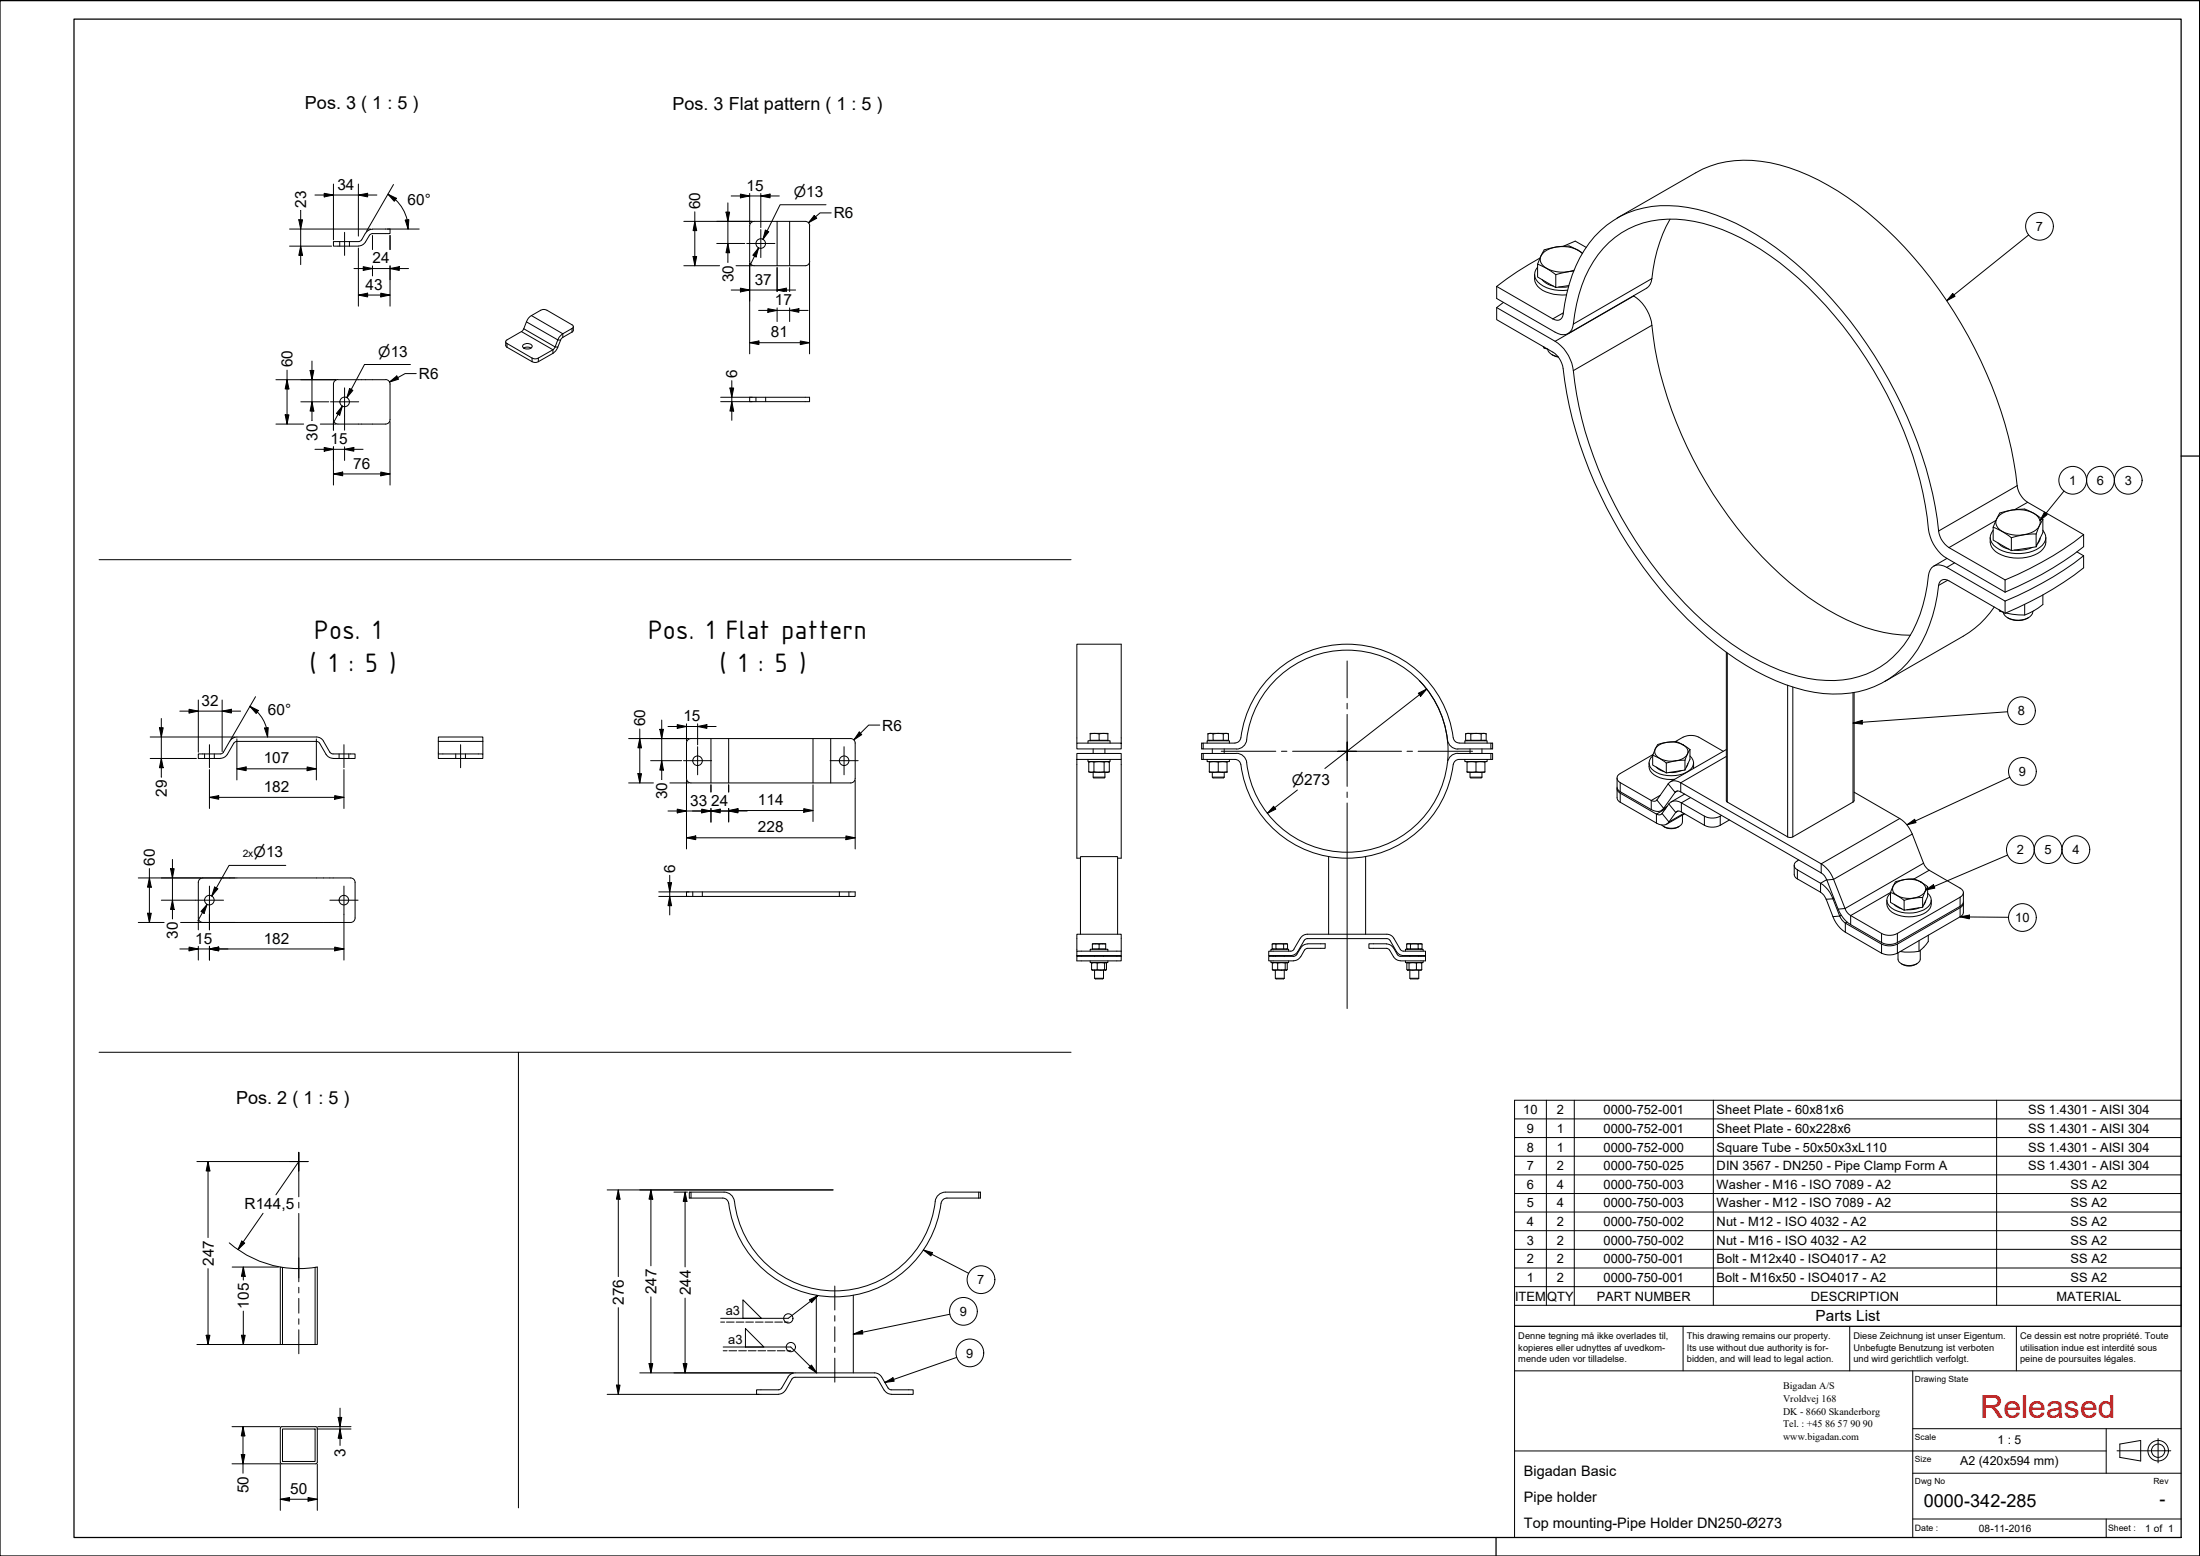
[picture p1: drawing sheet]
<svg xmlns="http://www.w3.org/2000/svg" width="594mm" height="420mm" viewBox="0 0 594 420" stroke-linecap="round" stroke-linejoin="round" font-family="sans-serif">
<!-- layer: Visible -->
<g fill="none" stroke="#000" stroke-width=".27">
<path d="M203.6 59.8h13.8a1.21 1.21 0 0 1 1.3 1.2M203.6 59.8a1.21 1.21 0 0 0-1.2 1.2v9.5a1.21 1.21 0 0 0 1.2 1.3M436.7 58.9l21.2-12.2a29.5 29.5 0 0 1 22.7-2.2 69.2 69.2 0 0 1 28.7 17.3 119.4 119.4 0 0 1 34.5 62.8l.5 3.3a11.1 11.1 0 0 0 1.1 5.5 6 6 0 0 0 2.1 2.2l15.2 8.8M451 59.2a42.9 42.9 0 0 0-5.1 16.9l-.3 .7-.9 1-21.2 12.3M98.7 62.9l-1 1.8-.6 .5h-7.1v1.3h6.8M100.6 61.8h4.7v1.3h-4.7l-.9 .5a4.5 4.5 0 0 1-2 2.6l-.9 .2M100.6 61.9l-1.3 .4-.6 .7M218.6 61v9.6M218.7 70.5a1.21 1.21 0 0 1-1.3 1.3h-13.8M404.2 77.3v3.3l15.7 9.1a3 3 0 0 0 4.5-.7l.3-.7a40.6 40.6 0 0 1 6.8-19.6 24.4 24.4 0 0 1 23.5-9.3 54.5 54.5 0 0 1 25.6 11.6 110.9 110.9 0 0 1 39.8 68.7 13.1 13.1 0 0 0 3.7 9.9l1.6 1.1 15.7 9.2M404.2 77.3l15.1 8.8a1.68 1.68 0 0 0 1.8 .3 1.68 1.68 0 0 0 1-1.6 38.2 38.2 0 0 1 8.5-20.9 25.6 25.6 0 0 1 22.6-8.2 55.5 55.5 0 0 1 26.3 11.1 115 115 0 0 1 37 49.3 104.5 104.5 0 0 1 7.1 28 6.7 6.7 0 0 0 2.7 3.8l15.1 8.7M414.4 74.1a4.5 4.5 0 0 0 4.1 5.1l2.2 .4h2.3"/>
<path d="M415.2 72.1a2.91 2.91 0 0 0 .7 4.6 10.2 10.2 0 0 0 7.4 1.7M415.2 71.3l2.5 1.2 2.4 1.7M415.2 71.3v3.5l4.9 2.8v-3.4M415.8 69.7a85.3 85.3 0 0 0-11.6 7.6M416.4 75.5l1.6 1.3 1.5 .5M422.2 66.5l3.2-1.4 2.9 1.7M423.5 73.4l-3.4 .8M423.5 77.4l-2.6 .1M423.6 77.1l-3.5 .5M424.9 73.2l-1.4 .2M425 73l-1.5 .4M427.3 68.5a8.8 8.8 0 0 0-10.3-.5 2.51 2.51 0 0 0-1.1 2.5 2.51 2.51 0 0 0 1.8 2 9.3 9.3 0 0 0 5.8 .9"/>
<path d="M427.3 68.3l-1.2-.7a5.6 5.6 0 0 0-4.1-1.1l-1.7 .2-3.3 .8-1.8 3.8M441.1 79.9a10.8 10.8 0 0 1 5 7.9 108.3 108.3 0 0 0 20.6 51.6 90.1 90.1 0 0 0 29.3 26.6 42.2 42.2 0 0 0 19.9 5.5M141.2 93.2a1.67 1.67 0 0 1 2.5 .3 1.53 1.53 0 0 1-2.6 .1zM141.4 94l.8-.3 1.2 .3M142.7 85.9l.5-.5 2.8-1.6 1.2-.2 7.4 4.2 .2 .5-.3 .4-2.5 1.4-.8 .7-1.7 3.5-4.1 2.4-1.3 .2-7.4-4.2-.1-.3 .3-.6 4.3-2.6zM154.8 88.2l-.1 1.3-3.1 1.9-1.1 2.7-.7 .9-4.9 2.8-1.2-.1-6.8-3.9-.3-.4v-1.1M404.2 83.1l15.7 9.1a11.1 11.1 0 0 1 5 7.9 108.6 108.6 0 0 0 23.1 54.8 84.5 84.5 0 0 0 30 25 36.5 36.5 0 0 0 21.8 3.4 25.2 25.2 0 0 0 18.7-17.4 51.9 51.9 0 0 0 2.4-11.3 2.93 2.93 0 0 1 4.8-1.4l15.7 9.1M406 81.7l-1.8 1.4v3.2l15.1 8.8a6.2 6.2 0 0 1 2.8 4.5 116.2 116.2 0 0 0 26.3 59.5 85.6 85.6 0 0 0 31.1 24.7 37.4 37.4 0 0 0 22.4 3 25.8 25.8 0 0 0 18.2-15.7 47 47 0 0 0 3.5-13.6 1.67 1.67 0 0 1 2.7-.7l15.1 8.8M416.7 93.6l.3 .4 1 .3a2.89 2.89 0 0 0 2.7 2M417 93.7v.3M419.1 95.8l1.7 .6M90 113.3a1.21 1.21 0 0 0 1.2 1.2h12.9a1.21 1.21 0 0 0 1.2-1.2"/>
<path d="M91.2 102.5a1.21 1.21 0 0 0-1.2 1.2v9.6M91.3 102.5h12.8M104.1 102.5a1.21 1.21 0 0 1 1.2 1.2v9.6M202.4 107.3h16.2v1.2h-16.2zM540 139.1a9.1 9.1 0 0 1 9.9 0 2.51 2.51 0 0 1 1 2.4 2.51 2.51 0 0 1-1.7 2 8.7 8.7 0 0 1-9.7-1 2.32 2.32 0 0 1 .5-3.4zM525.7 150.8l-3.5 2.1M537.4 145.2a4.1 4.1 0 0 0 3.1 4.7 11.4 11.4 0 0 0 10.5-1 3.8 3.8 0 0 0 1.4-3.7M538.2 143.2a2.93 2.93 0 0 0 .9 4.6 10.9 10.9 0 0 0 12.4-.5 2.82 2.82 0 0 0 .1-4.1M538.2 142.4l2.5 1.1M538.2 142.4v3.4l4.9 2.9v-3.5M539.5 146.6l.4 .4a5.3 5.3 0 0 0 2.6 1.3M540.7 143.5l2.4 1.7"/>
<path d="M541.4 156.6v3.3M548.8 147.8a8.8 8.8 0 0 1-4.9 .7M549.8 144.2l-3.3 .2-3.4 .8M549.8 147.7l-6.7 1M550.9 145.3l-.7 1.5M551.6 140.3l-.6-.5a7.8 7.8 0 0 0-7.6-2.1l-2.5 .6a2.31 2.31 0 0 0-1.7 1.9l-1 2.2M551.6 140.3l-.9 1.6-.9 2.3M551.6 140.3v3.5l-1.8 3.9v-3.5M560.8 149l1.9 1.1M562.7 150.1v3.2a89.9 89.9 0 0 1-21.3 12.3M562.7 150.1a88.2 88.2 0 0 1-21.3 12.2M562.7 144.4a88.2 88.2 0 0 1-21.3 12.2"/>
<path d="M562.7 144.4v3.2a89.9 89.9 0 0 1-21.3 12.3M466.2 176.1v40.3l16.8 9.7 1.1-.1 16.5-9.6 .1-29.4M538.5 163.9a25.3 25.3 0 0 1-8.4 7.9l-21.2 12.2M539.8 164.6l.2 .5 1 .2M540 164.8v.3M541.4 162.3v3.3M542.1 166.8a5.5 5.5 0 0 0 5.7 0M546.7 163.2v2.9M548.9 165.1a2.97 2.97 0 0 1-3 2.3 5.1 5.1 0 0 1-4.8-1.6l-.2-.5M548.9 165.1h.1M551.6 160.7v2.5a17 17 0 0 1-4.9 2.9l-3.3-.2-1.7-.4M85.4 199h-21.4l-1.3 .4-.6 .7"/>
<path d="M85.5 199l.8 .2 .8 .5 2 3.4M185.9 199.7l.7-.3h43.1a1.21 1.21 0 0 1 1.2 1.2v9.6a1.21 1.21 0 0 1-1.2 1.2h-43.1a1.21 1.21 0 0 1-1.2-1.2v-9.6zM294.4 199.9v-1.9h4.8v1.9M294.4 198.2h2.4M294.4 199.9h2.4M294.4 199.9v.1M296.8 198.2h2.4M296.8 198.2v1.7h2.4M299.2 199.9v.1M326.2 198.2h1.4M326.2 198.2v1.7h1.4M326.2 198.2h5.5"/>
<path d="M326.6 199.9v.1M327.6 198.2h2.7M327.6 198.2v1.7h2.7v-1.7M330.3 198.2h1.4M331.3 199.9v.1M331.7 198.2v1.7h-1.4M335.1 199.2a1.59 1.59 0 0 1-1.6 1.4l-8.6 .1M335.1 199.2a28.9 28.9 0 0 1 28.9-25.3 28.9 28.9 0 0 1 28.6 25.8 1.59 1.59 0 0 0 1.4 .9l8.6 .1M395.8 198.2h1.4M395.8 198.2v1.7h1.4M395.8 198.2h5.5M396.2 199.9v.1"/>
<path d="M397.2 198.2h2.8M397.2 198.2v1.7h2.8v-1.7M400 198.2h1.3M401 199.9v.1M401.3 198.2v1.7h-1.3M60.4 203.1l-.4 .3-.5 .2h-5.9v1.2h5.9M61.4 203.7l-.6 .7-1.3 .4M62.1 200.1l-1.8 3M85.4 200.2h-21.7l-.6 .5-1.7 3M85.4 200.2l.9 .5 1.8 3M88 203.7l1 .9 .9 .2M89.1 203.1l.8 .5"/>
<path d="M90 203.6h5.9v1.2h-5.9M118.4 203.6h12v1.2h-12zM118.4 203.6v-4.6h12v4.6M290.8 203.5h12v1.6h-12zM290.8 200.7h12v1.5h-12zM290.8 200.7v-26.8h12v26.8M290.8 205.1v26.6h1M293.8 205.1v.6h6v-.6M293.8 200.7v-.7h6v.7M294 205.8h5.6M294 208.4h1.4M294 208.4h5.6"/>
<path d="M294 205.8v2.6M294.4 205.7l-.4 .1M295.2 208.5v1.3l.2 .3h2.8l.2-.3M295.2 209.8h3.2M295.2 202.2v1.3M295.4 208.4h4.2M295.4 205.8v2.6M298.2 205.8v2.6M298.4 202.2v1.3M298.4 208.5v1.3M299.2 205.7l.4 .1M299.6 205.8v2.6"/>
<path d="M302.8 205.1v26.6h-1M324.5 203.5h.4v1.6h-.4zM324.5 200.7h.4v1.5h-.4zM324.9 205.1h8.6a1.59 1.59 0 0 1 1.6 1.4M324.9 202.2l9 .1a2.78 2.78 0 0 0 2.7-2.5 27.3 27.3 0 0 1 27.5-24.2 27.3 27.3 0 0 1 26.9 24.8 2.82 2.82 0 0 0 2.7 1.9M324.9 203.5h8.9M326 205.1v.6h6v-.6M326 200.7v-.7h6v.7M326.6 208.4l1.1 .1M326.6 205.8h4.7M326.6 205.7v2.7M327.4 208.5v1.3l.2 .3h2.8l.2-.3"/>
<path d="M327.4 209.8h3.2M327.4 202.2v1.3M329 205.8v2.6M330.6 202.2v1.3M330.6 208.5v1.3M331.3 208.4l-3.6 .1M331.3 205.7v2.8h-3.6M333.9 203.4a2.78 2.78 0 0 1 2.7 2.5 27.3 27.3 0 0 0 27.5 24.2 27.3 27.3 0 0 0 26.9-24.8 2.82 2.82 0 0 1 2.7-1.9M393.7 203.5h8.9M393.7 202.2h8.9M395.6 205.1v.6h6v-.6M395.6 200.7v-.7h6v.7"/>
<path d="M396.2 205.8h4.8M396.2 208.4h2.4M396.2 205.7v2.7M397 208.5v1.3l.2 .3h2.8l.2-.3M397 209.8h3.2M397 202.2v1.3M398.6 208.4h2.4M398.6 205.8v2.6M400.2 202.2v1.3M400.2 208.5v1.3M401 205.8v2.7l-4.8-.1M401 205.7v.1"/>
<path d="M402.6 205.1v-1.6h.5v1.6h-9.1a1.59 1.59 0 0 0-1.6 1.4 28.9 28.9 0 0 1-28.6 25.2 28.9 28.9 0 0 1-28.7-25.3M402.6 200.7h.5v1.5h-.5zM436.7 212.7a1.31 1.31 0 0 0 .8 1.5l9.8 5.6a1.1 1.1 0 0 0 1.5-.1l1.8-2.6a2.46 2.46 0 0 1 3.4-.3l6.2 3.6a4.6 4.6 0 0 0 4.7-.2M436.7 212.9v2.5a1.42 1.42 0 0 0 .8 1.2l9.8 5.6a2.35 2.35 0 0 0 3.4-.2l1.8-2.6a1.05 1.05 0 0 1 1.5-.2l6.2 3.6 1.2 .5 1.3 .1a7.8 7.8 0 0 0 4.3-2M436.7 210.1v2.8l.4 .6 8.8 5.1a2.34 2.34 0 0 0 3.3-.3l3.1-4.3a1.05 1.05 0 0 1 1.6-.2l37.9 21.9a3.5 3.5 0 0 1 1.5 1.9l3.1 7.9 .8 1.7a7.5 7.5 0 0 0 2.5 2.5l8.9 5.1 1.3 .2 1.3-.1 1.2-.4 16.9-9.8a1.5 1.5 0 0 0 .9-1.2v-2.5M445.3 206a3.2 3.2 0 0 0 2.1 3.6 8.6 8.6 0 0 0 4.8 .8M446.3 203.9l1.8 .9 1.9 1.2M446.3 203.9v2.7l3.7 2.1M446.3 204.1a2.35 2.35 0 0 0 .3 4.1 8.8 8.8 0 0 0 10-.6 2.26 2.26 0 0 0-.2-3.5M446.4 203.8l-8.9 5.1a1.3 1.3 0 0 0-.8 1.2 1.3 1.3 0 0 0 .8 1.2l8.4 4.9a1.15 1.15 0 0 0 1.5-.2l3.1-4.3a2.35 2.35 0 0 1 3.4-.3l38.6 22.3a8.6 8.6 0 0 1 2.6 3.7l3.1 7.9a3.5 3.5 0 0 0 1.5 1.9l8.9 5.1 1.3 .3 1.3-.1 1.2-.4 16.9-9.8a1.29 1.29 0 0 0 .9-1.3 1.29 1.29 0 0 0-.9-1.2l-8.3-4.8-.9-.8-.7-1.1-3.4-8.8a7.7 7.7 0 0 0-3-3.3l-12.3-7.1M447.3 207.1l.8 .8 1.3 .5M447.3 201.8a6.3 6.3 0 0 1 8.2 .2 2 2 0 0 1-1.3 3 6.3 6.3 0 0 1-7.1-1.1 1.67 1.67 0 0 1 .2-2.1z"/>
<path d="M449.9 218.1l-1.3 .8M452.4 200.2a6.9 6.9 0 0 1 4.5-1.6l1.8 .5 6.6 3.8M454.1 208.1a6.6 6.6 0 0 1-3.4 .5M454.5 201.1l1.9 1.3M454.5 201.1a4.2 4.2 0 0 0-3.1-.8l-3.1 .5a2.48 2.48 0 0 0-1.6 2.2l-.4 .9M454.9 219.8l-4.9 2.7M454.9 214.4l-3.6 2.1M455 205.3l-2.5 .1-2.5 .6M455 205.3v2.6l-5 .8v-2.7M455.8 206.2l-.5 1M456.4 202.4l-1.4 2.9M456.4 202.4v2.6l-1.4 2.9"/>
<path d="M457.3 206l-.1 1.5M466.2 202.4l-15.1 8.7M53.6 238.3v9.6a1.21 1.21 0 0 0 1.1 1.2h40a1.21 1.21 0 0 0 1.2-1.2v-9.6M95.9 238.3a1.21 1.21 0 0 0-1.2-1.2h-40a1.21 1.21 0 0 0-1.1 1.2M358.8 231.3v21M368.8 231.3v21M449.2 223.1a3.8 3.8 0 0 0 4.2 0M454.3 220.1v1.8a3.1 3.1 0 0 1-4 1.7l-1.6-.8M484.5 233.7v2.4a1.42 1.42 0 0 0 .9 1.2l6.2 3.6 .9 .8 .6 1.1 2.7 6.4a7.5 7.5 0 0 0 2.5 2.5l9.8 5.7 1.8 .5 1.3-.1 1.2-.4 16.9-9.8a1.37 1.37 0 0 0 .9-1.3v-2.4M485.7 232.2l-.3 .3a1.28 1.28 0 0 0-.9 1.2 1.28 1.28 0 0 0 .9 1.2l6.9 4a8.5 8.5 0 0 1 2.7 3.8l1.8 4.7 1.1 1.5 10.2 6 1.8 .5 1.3-.1 1.2-.4 16.9-9.8a1.42 1.42 0 0 0 .9-1.4M511.5 238.8a6.2 6.2 0 0 1 8.2 .3 2.02 2.02 0 0 1-1.3 2.9 6.5 6.5 0 0 1-7.1-1 1.74 1.74 0 0 1 .2-2.2zM518.7 238.2l1.8 1.2"/>
<path d="M518.7 238.2l-.9-.5a6.9 6.9 0 0 0-5.3 .2 1.78 1.78 0 0 0-1.3 1.5l-.7 1.6M520.5 239.4l-1.3 3M520.5 239.4v2.7l-1.3 2.9M185.4 240.8h45.5v1.3h-45.5zM290.8 258.2h12v1.3h-12zM290.8 256.8v-4.5h12v4.5M290.8 258v.2M291.8 252.3v-20.9l.2-.1 9.8 .1v20.9M294.4 259.5v.4h4.8v-.4M294.4 256.8v-.5h4.8v.5M295 254.9h1.8M295 254.9v1.3h1.8v-1.3"/>
<path d="M295 254.9l3.6-.1v1.4M295 259.9l-.2 .2M295 256.2v.1M295.6 258v.2M296.8 254.9h1.8M296.8 256.2h1.8M298 258v.2M298.6 259.9v.1M298.6 256.2v.1M302.8 256.8h-12v1.2M302.8 256.8v1.2h-12M302.8 258v.2"/>
<path d="M343.2 259.5v.4h4.8v-.4M343.2 256.8v-.5h4.8v.5M343.5 254.9h1.1M343.5 254.9v1.3h1.1M343.5 254.9h4.2M343.8 259.9l-.2 .2M343.8 256.2v.1M344.4 258v.2M344.6 254.9h2M344.6 254.9v1.3h2M346.6 254.9h1.1M346.6 254.9v1.3h1.1v-1.3"/>
<path d="M346.8 258v.2M347.4 259.9l.1 .1M347.4 256.2v.1M349.3 258.2h-6.7v1.3h6.7M351.1 253.4l-1.7 2.9M351.2 258.3l-1 .9-.9 .2M351.2 255.9l-1.2 2-.7 .3M352.3 256.5l-1.1 1.9M353 252.3h22l1.1 .7 2.4 3.7 6.4 .1v1.2h-5.9l-.9-.2-.7-.5-2-3.3-.6-.5-21.8-.1M353 253.4l-.7 .3-1.9 3.2-1 .9-.9 .2h-5.9v-1.2h5.9l.5-.1 .4-.4M353 252.3l-.9 .2-.9 .9M353.1 254.9l-.9 .2-1 .9"/>
<path d="M353.1 254.8h4.7v1.3h-4.7l-.5 .1-.3 .4M374.4 254.9l1.3 .4 .6 .7M374.4 254.8h-4.7v1.3h4.7l.8 .5M376.3 255.9l1 1.8 .6 .5h7v1.3h-6.7l-.9-.3a4.4 4.4 0 0 1-2.1-2.7M379.5 259.5v.4h4.8v-.4M379.5 256.8v-.5h4.8v.5M379.9 254.9h1M379.9 254.9v1.3h1M379.9 254.9h4.1M380.1 259.9v.1M380.1 256.2v.1M380.7 258v.2"/>
<path d="M380.9 254.9h2M380.9 254.9v1.3h2M382.9 254.9h1.1M382.9 254.9v1.3h1.1v-1.3M383.1 258v.2M383.7 259.9l.2 .2M383.7 256.2v.1M509.5 243.1a3.5 3.5 0 0 0 3 4 8.7 8.7 0 0 0 8.2-1.3 2.94 2.94 0 0 0 .8-2.7M510.5 241l1.9 .9 1.8 1.2M510.5 241v2.7l3.7 2.1M510.5 241.2a2.39 2.39 0 0 0 .3 4 8.7 8.7 0 0 0 10-.5 2.3 2.3 0 0 0-.3-3.5M511.5 244.2l.9 .7 1.1 .5"/>
<path d="M518.2 254v2.9M518.2 245.2l-1.5 .4-1.8 .1M518.5 256.6v2.4a3.1 3.1 0 0 1-4 1.6 2.21 2.21 0 0 1-2-1.6v-1.7M519.2 242.4l-2.5 .1-2.5 .6M519.2 242.4v2.6l-5 .8v-2.7M520 243.2l-.4 1M520.7 252.5v1.8l-1.2 1.5-1.3 1.1-2.6 .2-2.5-.2M294.8 260.1h4v1.7h-2.5M294.8 261.8h1.5M294.8 261.8l.1 .1M294.8 260.1v1.7M294.9 261.9l.1 .1"/>
<path d="M295 262h3.6M295.6 262v2.2l.2 .1h2l.2-.1M295.6 264.2h2.4M296.3 260.1v1.7M298 262v2.2M298.3 260.1v1.7M298.6 261.9v.1M343.6 260.1h4l-.1 1.8-3.9-.1M343.6 261.8l3.9 .1M343.6 260.1v1.7M344.4 262v2.2l.2 .1h2l.2-.1M344.4 264.2h2.4"/>
<path d="M345 260.1v1.7M346.8 262v2.2M347 260.1v1.7M380.5 261.8h2M380.5 260.1v1.7M380.7 262v2.2l.2 .1h2l.2-.1M380.7 264.2h2.4M382.5 261.8h1.4M382.5 260.1v1.7M383.1 262v2.2M383.9 260.1h-4v1.7h.6M383.9 261.8l-3.8 .1"/>
<path d="M383.9 260.1v1.7M513.4 260.2a3.8 3.8 0 0 0 4.3 0M186.1 321.9h.5v1.6h-.5zM186.6 321.9h8.9a2.86 2.86 0 0 1 2.8 2.5 27.3 27.3 0 0 0 27.5 24.2 27.3 27.3 0 0 0 26.9-24.8 2.82 2.82 0 0 1 2.6-1.9M186.6 323.5h8.6a1.59 1.59 0 0 1 1.6 1.4M196.8 324.9a28.9 28.9 0 0 0 28.6 25.3 28.9 28.9 0 0 0 28.7-25.3M255.4 321.9h8.9M264.3 323.5v-1.6h.5v1.6h-9.1a1.59 1.59 0 0 0-1.6 1.4M75.7 342.1a29.7 29.7 0 0 0 10 0v21h-10zM220.4 349.8v20.9M230.4 349.8v20.9M212.8 371.8l-2.1 3.4-6.4 .1v1.2h5.9l1.3-.4 .6-.7"/>
<path d="M214.7 370.7l-1.3 .4-.6 .7M214.7 371.9l-.9 .5-1.7 3M214.7 370.7h21.5l.8 .2 1 .9M214.7 371.9h21.7l.6 .5 1.8 3M238.1 371.8l2.1 3.4 6.4 .1v1.2h-5.9l-1.3-.4-.6-.7M75.8 385.4h9.8v9.7h-9.8zM76.3 385.9h8.8v8.7h-8.8z"/>
<circle cx="205.4" cy="65.8" r="1.29"/>
<circle cx="93.1" cy="108.5" r="1.29"/>
<circle cx="188.4" cy="205.4" r="1.29"/>
<circle cx="227.9" cy="205.4" r="1.29"/>
<circle cx="56.5" cy="243.1" r="1.29"/>
<circle cx="92.9" cy="243.1" r="1.29"/>
</g>
<!-- layer: Visible Narrow -->
<g fill="none" stroke="#000" stroke-width=".27">
<path d="M441.2 79.9l-21.3 12.3M446.1 75.2l-21.2 12.3M136.9 92.8v1M140.8 89.5l8.5 4.9v1M141.4 88.8l8.5 4.9h.7M142.2 86.9l8.4 4.9 .8 .1M143.5 85.2l8.5 4.9v1M143.7 96.7v1M145.4 96.7v1M154.5 88.7v1M422.2 84.5l-2.9 1.6M446.1 87.8l-21.2 12.3"/>
<path d="M544.7 131.1l-21.2 12.3M547.5 135.6l-3.5 2M525.9 156.7l-2.4 1.4M527.8 152l-2.1 1.2M538.9 140.5l-12.6 7.4M466.4 176.3v40.3M482.7 185v41M484.1 185.5v40.5M500.4 187v29.6M437.5 211.3v2.5M437.5 214.2v2.4M447.4 216l1.8 2.3 1-.5"/>
<path d="M448.3 214.8l-2.4 1.4v2.4M449.7 218.4l-2.4 1.4v2.4M450.5 211.7l1.8 2.3 .7-.4M450.6 217.1l1.9 2.3 .6-.4M454.7 219.6l-4 2.4-1.9-2.3M456.5 215.3l-2.5 1.5v2.4M466.2 204.3l-12.3 7.1v2.4M460.2 220.4v2.4M464.5 220.4v2.4M485.4 234.9v2.4M493.3 237.5l-1.7 1v2.4M513 221l-21.2 12.3v2.4"/>
<path d="M516.4 225.2l-21.3 12.2-1.8 .2M519.4 233.1l-21.2 12.2-1.8 .2M521 235l-4.1 2.3M495.2 242.5l-2.1 .3M497.2 247.1l-.4 .3-1.8 .1M498.8 249l-.5 .3v2.4M508.1 252.1v2.4M508.1 254.9v2.5M510.5 241l-10.8 6.2v2.5M512.4 252.1v2.4M512.4 254.9v2.5M529.3 242.3v2.4"/>
<path d="M529.3 245.1v2.5"/>
</g>
<!-- layer: Hidden -->
<g fill="none" stroke="#000" stroke-width=".27">
<path d="M91.7 65.2v1.3M94.4 65.2v1.3M204.1 107.3v1.2M206.8 107.3v1.2M55.2 203.6v1.2M57.9 203.6v1.2M91.6 203.6v1.2M94.2 203.6v1.2M118.4 200.2h12M123.1 203.6v1.2M125.7 203.6v1.2M187.1 240.8v1.3"/>
<path d="M189.7 240.8v1.3M226.7 240.8v1.3M229.2 240.8v1.3M76.3 342.2v20.9M85.1 342.2v20.9"/>
</g>
<!-- layer: Bend Centerline -->
<path d="M209.8 59.8v12M213.2 59.8v12M192 199.4v12M196.8 199.4v12M219.5 199.4v12M224.3 199.4v12" fill="none" stroke="#000" stroke-width=".27"/>
<!-- layer: Symbol -->
<g fill="none" stroke="#000" stroke-width=".27">
<path d="M527.3 79.2l.6 .8-2.2 1.2zM547.8 63.5l-22.1 17.7M552.1 138.3l.7 .6-1.9 1.6zM557.4 132.6l-6.5 7.9M500.4 195.2l2.4-.7 .1 1zM542.1 192.2l-41.7 3M542.8 209.8l-27.9 12.9M514.9 222.7l2.1-1.5 .4 .9zM542.1 230.9l-22.1 9.4M520 240.3l2.1-1.4 .4 .9zM529.3 247.6l2.5-.5v1zM529.3 247.6l13.1 .1"/>
<path d="M417.6 297.1v55.4M425.1 297.1v55.4M462.7 297.1v55.4M539.2 297.1v55.4M409 302.1h180M409 307.2h180M409 312.2h180M409 317.2h180M249.3 337.5l2.5 .7-.4 .9zM249.3 337.5l12.3 6.3M409 322.3h180M409 327.3h180"/>
<path d="M409 332.3h180M409 337.4h180M194.6 357h1.1M196.2 357h2M198.8 357h2.1M200.6 351l5 5h-5zM201.3 358.7l5 5h-5zM201.4 357h2.1M204 357h2.1M206.6 357h2.1M209.2 357h2.1M211.8 357h1.1"/>
<path d="M218.6 351l2.3-1.2-1.7 1.9zM220.9 349.8l-8 6.2h-18.3M256.5 354.9l-26.1 5.4M409 347.4h180v-50.3h-180v55.4M409 352.5v5.6h180v-5.6M409 342.4h180M589 347.4v5.1h-180M195.3 363.7h18.2l7.1 7M195.3 364.7h1M196.8 364.7h2.1M199.5 364.7h2M202.1 364.7h2.1"/>
<path d="M204.7 364.7h2.1M207.3 364.7h2.1M209.9 364.7h2.1M212.5 364.7h1M219.1 368.6l1.5 2.1-2.2-1.4zM230.4 360.3l2.4-1.1 .2 1zM238.9 373.3l2.2-1.3 .4 1zM258.4 366.5l-19.5 6.8"/>
<circle cx="550.7" cy="61.1" r="3.7"/>
<circle cx="559.7" cy="129.7" r="3.7"/>
<circle cx="567.2" cy="129.7" r="3.7"/>
<circle cx="574.7" cy="129.7" r="3.7"/>
<circle cx="545.9" cy="191.9" r="3.7"/>
<circle cx="546.1" cy="208.3" r="3.7"/>
<circle cx="545.6" cy="229.4" r="3.7"/>
<circle cx="553.1" cy="229.4" r="3.7"/>
<circle cx="560.6" cy="229.4" r="3.7"/>
<circle cx="546.1" cy="247.8" r="3.7"/>
<circle cx="212.9" cy="356" r="1.25"/>
<circle cx="260.2" cy="354.1" r="3.7"/>
<circle cx="264.9" cy="345.5" r="3.7"/>
<circle cx="213.6" cy="363.7" r="1.25"/>
<circle cx="261.9" cy="365.3" r="3.7"/>
</g>
<!-- layer: Sketch Geometry -->
<path d="M26.8 151.1h262.4M26.8 284.1h262.4M140 284.1v123.1" fill="none" stroke="#000" stroke-width=".27"/>
<!-- layer: Title -->
<g fill="none" stroke="#000" stroke-width=".27">
<path d="M454.5 358.1v12.1M499.5 358.1v12.1M544.5 358.1v12.1M589 358.1h-180v57.1M409 370.2h180M516.5 370.2v45M409 391.8h159.7M516.5 397.8h72.5M516.5 385.8h72.5M568.7 385.8v12M571.7 391.8h14.5M572.4 389.9l5.7-.9v5.5l-5.7-1z"/>
<path d="M582.8 388.5v6.5M516.5 410.2h72.5M568.7 410.2v5"/>
<circle cx="582.8" cy="391.7" r="2.77"/>
<circle cx="582.8" cy="391.7" r="1.8"/>
</g>
<!-- layer: Border -->
<path d="M0 .2h594v420h-594zM20 5.2h569v410h-569zM589 123.1h5M404 415.2v5" fill="none" stroke="#000" stroke-width=".34"/>
<!-- layer: Centerline -->
<g fill="none" stroke="#000" stroke-width=".27">
<path d="M93 62.7v6.3M56.6 201.1v6.2M92.9 201.1v6.2M124.4 201.1v6.2M80.7 339.6v6.5M80.7 347.6v1.5M80.7 350.6v4M80.7 356.1v1.5M80.7 359.1v6.4M225.4 347.3v6.4M225.4 355.3v1.4M225.4 358.3v3.9"/>
<path d="M225.4 363.7v1.5M225.4 366.7v6.5"/>
</g>
<!-- layer: Symbol -->
<g fill="#000">
<path d="M527.3 79.2l.6 .8-2.2 1.2z" fill-rule="evenodd"/>
<path d="M552.1 138.3l.7 .6-1.9 1.6z" fill-rule="evenodd"/>
<path d="M500.4 195.2l2.4-.7 .1 1z" fill-rule="evenodd"/>
<path d="M514.9 222.7l2.1-1.5 .4 .9z" fill-rule="evenodd"/>
<path d="M520 240.3l2.1-1.4 .4 .9z" fill-rule="evenodd"/>
<path d="M529.3 247.6l2.5-.5v1z" fill-rule="evenodd"/>
<path d="M249.3 337.5l2.5 .7-.4 .9z" fill-rule="evenodd"/>
<path d="M218.6 351l2.3-1.2-1.7 1.9z" fill-rule="evenodd"/>
<path d="M230.4 360.3l2.4-1.1 .2 1z" fill-rule="evenodd"/>
<path d="M219.1 368.6l1.5 2.1-2.2-1.4z" fill-rule="evenodd"/>
<path d="M238.9 373.3l2.2-1.3 .4 1z" fill-rule="evenodd"/>
</g>
<!-- layer: Dimension -->
<g fill="none" stroke="#000" stroke-width=".27">
<path d="M80.7 59.4h1l-.5 2.4zM81.2 56.8v14.7M85 52.7h16.8M87.5 52.2l2.5 .5-2.5 .5zM90 49.7v15.1M96.8 52.7l2.5-.5v1zM96.8 49.7v14.1M104.8 52.5l2.3 1.1-.6 .8zM104.8 52.5l2 1.4M106.3 49.8l-7.4 12.7M106.8 53.9a10.9 10.9 0 0 1 3.1 5.5M109.4 59.4l1-.1-.2 2.5z"/>
<path d="M109.9 59.4l.3 2.4M184.7 59.8h18.5M187.6 59.8l.5 2.5h-.9zM187.6 57.2v14.6M196 57.3h1l-.4 2.5zM196.6 54.8v16M197.4 52.9h13M199.9 52.4l2.5 .5-2.5 .5zM202.4 52.2v8.3M205.4 52.9l2.5-.5v1zM205.4 52.2v9.3M219.9 58.2l.7 .7-2.3 1.3z"/>
<path d="M223.1 55.3h-12.4l-4.7 9.3 1.1-2.2M224.5 57.5h-3.1l-3.1 2.7M78.2 61.8h21.9M78.2 66.5h11.3M81.2 66.5l.5 2.5h-1zM95.6 72.5h14.7M96.8 79.7l2.5-.5v1zM96.8 67v15.7M96.8 79.7h8.5M98.1 72l2.5 .5-2.5 .5zM100.6 63.6v3.8M100.6 71.8v2.7"/>
<path d="M102.8 79.2l2.5 .5-2.5 .5zM104.6 61.8h8.6M105.3 72.5l2.5-.5v1zM105.3 63.6v3.8M105.3 71.8v10.9M184.7 71.8h9.6M187.2 69.3h.9l-.5 2.5zM193.5 65.7h7.6M196.6 65.7l.4 2.5h-1zM197.4 78.3h17.4M198.8 71.8h4.4M199.9 77.8l2.5 .5-2.5 .5z"/>
<path d="M202.4 71.1v24.4M204.9 66.9l-.7 2.5-.9-.5zM204.9 66.9l-2.3 4.5M206.7 62.1l.9 .5-1.6 2zM209.8 72.3v6.4M211.8 78.7l-2-.4 2.5-.5v.9M213.2 72.3v6.4M218.6 71.1v24.4M77.5 99.9v14.6M84.2 97.5v16.1M110.8 98.4h-12.4l-4.7 9 1.1-2.2M202.4 92.5l2.5-.4v.9z"/>
<path d="M202.4 92.5h16.2M204.9 83.8h13.3M207.3 83.4l2.5 .4-2.5 .5zM209.8 83.1v3.7M213.2 83.8l2.5-.4v.9zM213.2 83.1v3.7M216.1 92.1l2.5 .4-2.5 .5zM74.5 102.5h16.3M74.5 114.5h7.5M77 112h1l-.5 2.5zM77.5 102.5l.5 2.5h-1zM81.2 108.5h7.6"/>
<path d="M83.7 100h1.1l-.6 2.5zM84.2 108.5l.6 2.5h-1.1zM86.5 114.5h4.3M90 113.8v2.4M92.5 109.6l-.8 2.5-.9-.5zM92.5 109.6l-2.4 4.5M93 112.3v3.9M94.4 104.9l.9 .5-1.6 2zM105.2 103.2l1.9-1.7 .5 .9zM105.3 113.8v17.2M112.4 100.9h-3l-4.2 2.3M194.6 108.5h8.6"/>
<path d="M194.6 107.3h8.6M197.1 104.8h1l-.5 2.5zM197.6 108.5l.5 2.5h-1zM197.6 102.8v10.7M85 121.3h13M87.5 120.8l2.5 .5-2.5 .5zM90 128l2.5-.5v1zM90 120.6v10.4M90 128h15.3M93 121.3l2.5-.5v1zM93 120.6v3.7M102.8 127.5l2.5 .5-2.5 .5z"/>
<path d="M40.6 199h22.9M43.1 196.5h1l-.5 2.5zM43.6 194v15.8M48.6 192h16.4M51.1 191.5l2.5 .5-2.5 .5zM53.6 189v14.1M60 192l2.5-.5v1zM60 189v13.9M64 199.5v11.1M67.5 190.7l2.3 1.2-.6 .8zM67.5 190.7a9.6 9.6 0 0 1 4 4.5l.4 1.3M69 188.1l-6.7 11.6"/>
<path d="M71.4 196.6l1-.1-.1 2.5zM71.9 196.5l.4 2.5M85.4 199.5v11.1M169.8 199.4h16.3M172.8 199.4l.4 2.5h-.9zM172.8 196.8v14.6M178.2 196.9h1l-.5 2.5zM178.7 194.4v16.1M180.4 196.2h13M182.9 195.7l2.5 .5-2.5 .5zM185.4 195.5v4.6M188.4 196.2l2.5-.5v1z"/>
<path d="M188.4 195.5v5.6M232 197.7l.7 .7-2.1 1.4zM237.6 195.8h-3l-4 4M383 187.2l2.3-1.1-1.7 1.9zM383.3 183.8a27.3 27.3 0 0 1 7.7 18.9M385.3 186.1l-27.5 21.4M40.6 204.8h12.4M43.6 204.8l.5 2.5h-1zM56.6 215.3l2.5-.5v1zM56.6 215.3h36.3M56.6 207.8v10.5M64 207.6l2.5-.5v1z"/>
<path d="M64 207.6h21.4M82.9 207.1l2.5 .5-2.5 .5zM90.4 214.8l2.5 .5-2.5 .5zM92.9 207.8v10.5M169.8 211.4h6.6M172.3 208.9h.9l-.4 2.5zM175.7 205.4h8.4M178.7 205.4l.5 2.5h-1zM180.4 219h21.4M180.9 211.4h5.2M182.9 218.5l2.5 .5-2.5 .5zM185.4 210.7v18.5"/>
<path d="M189.5 218.5l2.5 .5-2.5 .5zM192 219l2.5-.5v1zM192 211.9v2M192 218.3v3.7M196.8 219l2.5-.5v1zM196.8 218.9l2.5-.5v.9zM196.8 211.9v2M196.8 218.3v3.7M196.8 218.9h22.7M217 218.4l2.5 .5-2.5 .4zM219.5 211.9v9.9M230.9 210.7v18.5"/>
<path d="M343.9 217.7l.6 .8-2.3 1.1zM350.4 213.3l-8.2 6.3M391 202.9l-.1 2.5M37.3 237.1h26.2M40.3 237.1l.6 2.5h-1.1zM40.3 234.5v14.6M46.1 234.6h.9l-.4 2.5zM46.6 232.1v16M58 239.5l.8 .5-1.6 1.9zM77.2 233.7h-15.4l-4.6 8.2 1.2-2.1M180.4 238.3h1l-.6 2.5zM180.8 236.3v10.8"/>
<path d="M185.4 226.2l2.5-.5v1zM185.4 226.2h45.5M228.4 225.7l2.5 .5-2.5 .5zM37.3 249.1h7M39.8 246.6h1.1l-.6 2.5zM43.6 243.1h9.1M46.6 243.1l.4 2.5h-.9zM48.6 256.2h44.3M48.8 249.1h14.7M51.1 255.7l2.5 .5-2.5 .6zM53.6 248.4v2.7M53.6 255.5v3.7"/>
<path d="M55.9 244.2l-.8 2.4-.8-.5zM55.9 244.2l-2.4 4.4M56.6 256.2l2.5-.5v1.1zM56.6 246.9v4.2M56.6 255.5v3.7M90.4 255.7l2.5 .5-2.5 .6zM92.9 246.9v12.3M177.9 240.8h8.2M177.9 242.1h8.2M180.8 242.1l.6 2.5h-1zM53.2 313.6h25M56.2 313.6l.5 2.6h-1z"/>
<path d="M56.2 313.6v20.6M80.7 313.6l-6.2 9M61.9 335.6a28.9 28.9 0 0 0 13.7 6.5M65.3 335.1l.8 .6-1.8 1.7zM71 327.6l-6.7 9.8M164 321.3h61M167 321.3l.4 2.5h-.9zM167 321.3v23.4M175.8 321.3l.5 2.5h-1zM175.8 321.3v20.5M182 321.9h3.6M185 321.9l.5 2.5h-1z"/>
<path d="M185 321.9v20.2M56.2 342.6v20.5M62.7 342.1h12.5M65.7 342.1l.5 2.5h-1zM65.7 342.1v3.6M65.7 354v9.1M167 353.1v23.4M175.8 350.2v20.5M185 350.5v20.2M53.2 363.1h22.4M55.7 360.6h1l-.5 2.5zM65.2 360.6h1l-.5 2.5z"/>
<path d="M164 376.5h41M166.5 374h.9l-.4 2.5zM172.8 370.7h41.4M175.3 368.2h1l-.5 2.5zM184.5 368.2h1l-.5 2.5zM62.7 385.2h12.9M62.7 395.3h12.9M65.2 392.8h.9l-.5 2.5zM65.6 385.2l.5 2.5h-.9zM65.6 385.2v12.6M75.7 395.4v12.4M85.6 385.9h9.2"/>
<path d="M85.7 395.4v12.4M85.8 385.2h9M91.3 382.7h1l-.5 2.5zM91.8 385.9l.5 2.5h-1zM91.8 380.2v10.1M75.7 404.8l2.5-.4v.9zM75.7 404.8h10M83.2 404.4l2.5 .4-2.5 .5z"/>
</g>
<g fill="#000">
<path d="M80.7 59.4h1l-.5 2.4z" fill-rule="evenodd"/>
<path d="M87.5 52.2l2.5 .5-2.5 .5z" fill-rule="evenodd"/>
<path d="M96.8 52.7l2.5-.5v1z" fill-rule="evenodd"/>
<path d="M104.8 52.5l2.3 1.1-.6 .8z" fill-rule="evenodd"/>
<path d="M109.4 59.4l1-.1-.2 2.5z" fill-rule="evenodd"/>
<path d="M196 57.3h1l-.4 2.5z" fill-rule="evenodd"/>
<path d="M199.9 52.4l2.5 .5-2.5 .5z" fill-rule="evenodd"/>
<path d="M205.4 52.9l2.5-.5v1z" fill-rule="evenodd"/>
<path d="M219.9 58.2l.7 .7-2.3 1.3z" fill-rule="evenodd"/>
<path d="M81.2 66.5l.5 2.5h-1z" fill-rule="evenodd"/>
<path d="M98.1 72l2.5 .5-2.5 .5z" fill-rule="evenodd"/>
<path d="M96.8 79.7l2.5-.5v1z" fill-rule="evenodd"/>
<path d="M105.3 72.5l2.5-.5v1z" fill-rule="evenodd"/>
<path d="M187.2 69.3h.9l-.5 2.5z" fill-rule="evenodd"/>
<path d="M187.6 59.8l.5 2.5h-.9z" fill-rule="evenodd"/>
<path d="M196.6 65.7l.4 2.5h-1z" fill-rule="evenodd"/>
<path d="M199.9 77.8l2.5 .5-2.5 .5z" fill-rule="evenodd"/>
<path d="M204.9 66.9l-.7 2.5-.9-.5z" fill-rule="evenodd"/>
<path d="M206.7 62.1l.9 .5-1.6 2z" fill-rule="evenodd"/>
<path d="M209.8 78.3l2.5-.5v1z" fill-rule="evenodd"/>
<path d="M102.8 79.2l2.5 .5-2.5 .5z" fill-rule="evenodd"/>
<path d="M202.4 92.5l2.5-.4v.9z" fill-rule="evenodd"/>
<path d="M207.3 83.4l2.5 .4-2.5 .5z" fill-rule="evenodd"/>
<path d="M213.2 83.8l2.5-.4v.9z" fill-rule="evenodd"/>
<path d="M216.1 92.1l2.5 .4-2.5 .5z" fill-rule="evenodd"/>
<path d="M77 112h1l-.5 2.5z" fill-rule="evenodd"/>
<path d="M77.5 102.5l.5 2.5h-1z" fill-rule="evenodd"/>
<path d="M83.7 100h1.1l-.6 2.5z" fill-rule="evenodd"/>
<path d="M84.2 108.5l.6 2.5h-1.1z" fill-rule="evenodd"/>
<path d="M92.5 109.6l-.8 2.5-.9-.5z" fill-rule="evenodd"/>
<path d="M94.4 104.9l.9 .5-1.6 2z" fill-rule="evenodd"/>
<path d="M105.2 103.2l1.9-1.7 .5 .9z" fill-rule="evenodd"/>
<path d="M197.1 104.8h1l-.5 2.5z" fill-rule="evenodd"/>
<path d="M197.6 108.5l.5 2.5h-1z" fill-rule="evenodd"/>
<path d="M87.5 120.8l2.5 .5-2.5 .5z" fill-rule="evenodd"/>
<path d="M90 128l2.5-.5v1z" fill-rule="evenodd"/>
<path d="M93 121.3l2.5-.5v1z" fill-rule="evenodd"/>
<path d="M102.8 127.5l2.5 .5-2.5 .5z" fill-rule="evenodd"/>
<path d="M43.1 196.5h1l-.5 2.5z" fill-rule="evenodd"/>
<path d="M51.1 191.5l2.5 .5-2.5 .5z" fill-rule="evenodd"/>
<path d="M60 192l2.5-.5v1z" fill-rule="evenodd"/>
<path d="M67.5 190.7l2.3 1.2-.6 .8z" fill-rule="evenodd"/>
<path d="M71.4 196.6l1-.1-.1 2.5z" fill-rule="evenodd"/>
<path d="M178.2 196.9h1l-.5 2.5z" fill-rule="evenodd"/>
<path d="M182.9 195.7l2.5 .5-2.5 .5z" fill-rule="evenodd"/>
<path d="M188.4 196.2l2.5-.5v1z" fill-rule="evenodd"/>
<path d="M232 197.7l.7 .7-2.1 1.4z" fill-rule="evenodd"/>
<path d="M383 187.2l2.3-1.1-1.7 1.9z" fill-rule="evenodd"/>
<path d="M43.6 204.8l.5 2.5h-1z" fill-rule="evenodd"/>
<path d="M56.6 215.3l2.5-.5v1z" fill-rule="evenodd"/>
<path d="M64 207.6l2.5-.5v1z" fill-rule="evenodd"/>
<path d="M82.9 207.1l2.5 .5-2.5 .5z" fill-rule="evenodd"/>
<path d="M90.4 214.8l2.5 .5-2.5 .5z" fill-rule="evenodd"/>
<path d="M172.3 208.9h.9l-.4 2.5z" fill-rule="evenodd"/>
<path d="M172.8 199.4l.4 2.5h-.9z" fill-rule="evenodd"/>
<path d="M178.7 205.4l.5 2.5h-1z" fill-rule="evenodd"/>
<path d="M182.9 218.5l2.5 .5-2.5 .5z" fill-rule="evenodd"/>
<path d="M189.5 218.5l2.5 .5-2.5 .5z" fill-rule="evenodd"/>
<path d="M192 219l2.5-.5v1z" fill-rule="evenodd"/>
<path d="M196.8 219l2.5-.5v1z" fill-rule="evenodd"/>
<path d="M196.8 218.9l2.5-.5v.9z" fill-rule="evenodd"/>
<path d="M217 218.4l2.5 .5-2.5 .4z" fill-rule="evenodd"/>
<path d="M343.9 217.7l.6 .8-2.3 1.1z" fill-rule="evenodd"/>
<path d="M40.3 237.1l.6 2.5h-1.1z" fill-rule="evenodd"/>
<path d="M46.1 234.6h.9l-.4 2.5z" fill-rule="evenodd"/>
<path d="M58 239.5l.8 .5-1.6 1.9z" fill-rule="evenodd"/>
<path d="M180.4 238.3h1l-.6 2.5z" fill-rule="evenodd"/>
<path d="M185.4 226.2l2.5-.5v1z" fill-rule="evenodd"/>
<path d="M228.4 225.7l2.5 .5-2.5 .5z" fill-rule="evenodd"/>
<path d="M39.8 246.6h1.1l-.6 2.5z" fill-rule="evenodd"/>
<path d="M46.6 243.1l.4 2.5h-.9z" fill-rule="evenodd"/>
<path d="M51.1 255.7l2.5 .5-2.5 .6z" fill-rule="evenodd"/>
<path d="M55.9 244.2l-.8 2.4-.8-.5z" fill-rule="evenodd"/>
<path d="M56.6 256.2l2.5-.5v1.1z" fill-rule="evenodd"/>
<path d="M56.6 256.2l2.5-.5v1.1z" fill-rule="evenodd"/>
<path d="M90.4 255.7l2.5 .5-2.5 .6z" fill-rule="evenodd"/>
<path d="M180.8 242.1l.6 2.5h-1z" fill-rule="evenodd"/>
<path d="M56.2 313.6l.5 2.6h-1z" fill-rule="evenodd"/>
<path d="M65.3 335.1l.8 .6-1.8 1.7z" fill-rule="evenodd"/>
<path d="M167 321.3l.4 2.5h-.9z" fill-rule="evenodd"/>
<path d="M175.8 321.3l.5 2.5h-1z" fill-rule="evenodd"/>
<path d="M185 321.9l.5 2.5h-1z" fill-rule="evenodd"/>
<path d="M65.7 342.1l.5 2.5h-1z" fill-rule="evenodd"/>
<path d="M55.7 360.6h1l-.5 2.5z" fill-rule="evenodd"/>
<path d="M65.2 360.6h1l-.5 2.5z" fill-rule="evenodd"/>
<path d="M166.5 374h.9l-.4 2.5z" fill-rule="evenodd"/>
<path d="M175.3 368.2h1l-.5 2.5z" fill-rule="evenodd"/>
<path d="M184.5 368.2h1l-.5 2.5z" fill-rule="evenodd"/>
<path d="M65.2 392.8h.9l-.5 2.5z" fill-rule="evenodd"/>
<path d="M65.6 385.2l.5 2.5h-.9z" fill-rule="evenodd"/>
<path d="M91.3 382.7h1l-.5 2.5z" fill-rule="evenodd"/>
<path d="M91.8 385.9l.5 2.5h-1z" fill-rule="evenodd"/>
<path d="M75.7 404.8l2.5-.4v.9z" fill-rule="evenodd"/>
<path d="M83.2 404.4l2.5 .4-2.5 .5z" fill-rule="evenodd"/>
</g>
<!-- layer: Center Mark -->
<g fill="none" stroke="#000" stroke-width=".27">
<path d="M201.6 65.7h7.7M205.4 62v7.6M89.2 108.5h7.7M93 104.7v7.6M363.8 178.5v9.9M363.8 192.9v10v-2.5M363.8 189.9v1.5M184.6 205.4h7.6M188.4 201.6v7.6M224.2 205.4h7.5M227.9 201.6v7.6M329.8 202.9h14.7"/>
<path d="M346 202.9h1.5M349 202.9h14.8h-2.5M363.8 205.4v-2.5v9.4M363.8 213.9v1.4M363.8 216.8v55.5M366.3 202.9h-2.5h14.7M379.9 202.9h1.5M382.9 202.9h14.7M56.6 239.3v7.6M92.9 239.3v7.6M52.7 243.1h7.7M89.1 243.1h7.6"/>
<path d="M78.2 313.6h2.5h-2.5M80.7 311.1v2.5v-2.5M80.7 316.2v-2.6v9.6M83.2 313.6h-2.5h2.5M80.7 324.7v1.5M80.7 327.7v17.4"/>
</g>
<text font-size="8.6" fill="#f00" x="534.7" y="382.9">Released</text>
<g font-size="7.7">
<text x="84.9" y="172.6">Pos. 1</text>
<text x="175" y="172.6">Pos. 1 Flat pattern</text>
<text x="83.6" y="181.4">( 1 : 5 )</text>
<text x="194.3" y="181.5">( 1 : 5 )</text>
</g>
<g font-size="4.9">
<text x="82.3" y="29.5">Pos. 3 ( 1 : 5 )</text>
<text x="181.6" y="29.7">Pos. 3 Flat pattern ( 1 : 5 )</text>
<text x="63.8" y="298.2">Pos. 2 ( 1 : 5 )</text>
<text x="519.5" y="406.9">0000-342-285</text>
<text x="583.2" y="406.4">-</text>
</g>
<g font-size="4.1">
<text x="91.1" y="51.2">34</text>
<text x="201.6" y="51.5">15</text>
<text x="82.7" y="56.1" transform="rotate(-90 82.7 56.1)">23</text>
<text x="110.1" y="55.3">60°</text>
<text x="189.1" y="56.5" transform="rotate(-90 189.1 56.5)">60</text>
<text x="225.1" y="59">R6</text>
<text x="100.6" y="71.1">24</text>
<text x="198" y="76.2" transform="rotate(-90 198 76.2)">30</text>
<text x="203.8" y="76.9">37</text>
<text x="98.7" y="78.2">43</text>
<text x="209.2" y="82.4">17</text>
<text x="208.2" y="91.1">81</text>
<text x="79" y="99.2" transform="rotate(-90 79 99.2)">60</text>
<text x="113.1" y="102.4">R6</text>
<text x="199.1" y="102.1" transform="rotate(-90 199.1 102.1)">6</text>
<text x="85.7" y="119" transform="rotate(-90 85.7 119)">30</text>
<text x="89.2" y="119.9">15</text>
<text x="95.3" y="126.5">76</text>
<text x="54.4" y="190.6">32</text>
<text x="72.3" y="193.1">60°</text>
<text x="174.2" y="196.2" transform="rotate(-90 174.2 196.2)">60</text>
<text x="184.5" y="194.7">15</text>
<text x="238.3" y="197.3">R6</text>
<text x="71.2" y="206.2">107</text>
<text x="45" y="215.2" transform="rotate(-90 45 215.2)">29</text>
<text x="71.2" y="213.9">182</text>
<text x="180.2" y="215.9" transform="rotate(-90 180.2 215.9)">30</text>
<text x="186.4" y="217.6">33</text>
<text x="192" y="217.6">24</text>
<text x="204.6" y="217.4">114</text>
<text x="204.6" y="224.8">228</text>
<text x="41.8" y="233.8" transform="rotate(-90 41.8 233.8)">60</text>
<text x="182.3" y="235.7" transform="rotate(-90 182.3 235.7)">6</text>
<text x="48" y="253.5" transform="rotate(-90 48 253.5)">30</text>
<text x="52.7" y="254.8">15</text>
<text x="71.2" y="254.8">182</text>
<text x="66" y="326.3">R144,5</text>
<text x="57.7" y="341.8" transform="rotate(-90 57.7 341.8)">247</text>
<text x="67.2" y="353.4" transform="rotate(-90 67.2 353.4)">105</text>
<text x="168.4" y="352.4" transform="rotate(-90 168.4 352.4)">276</text>
<text x="177.3" y="349.5" transform="rotate(-90 177.3 349.5)">247</text>
<text x="186.5" y="349.8" transform="rotate(-90 186.5 349.8)">244</text>
<text x="490.3" y="356.8">Parts List</text>
<text x="93.3" y="393.4" transform="rotate(-90 93.3 393.4)">3</text>
<text x="67.1" y="403.2" transform="rotate(-90 67.1 403.2)">50</text>
<text x="78.4" y="403.4">50</text>
</g>
<g font-size="3.9">
<text x="214.3" y="53.2">⌀13</text>
<text x="102.1" y="96.3">⌀13</text>
<text x="348.9" y="211.9">⌀273</text>
<text x="68.5" y="231.5">⌀13</text>
<text x="411.5" y="398.7">Bigadan Basic</text>
<text x="411.5" y="405.6">Pipe holder</text>
<text x="411.5" y="412.7">Top mounting-Pipe Holder DN250-Ø273</text>
</g>
<g font-size="3.5">
<text x="549.7" y="62.4">7</text>
<text x="558.7" y="130.9">1</text>
<text x="566.3" y="130.9">6</text>
<text x="573.7" y="130.9">3</text>
<text x="544.9" y="193.2">8</text>
<text x="545.2" y="209.5">9</text>
<text x="544.6" y="230.7">2</text>
<text x="552.1" y="230.7">5</text>
<text x="559.6" y="230.7">4</text>
<text x="544.2" y="249">10</text>
<text x="411.4" y="300.9">10</text>
<text x="412.3" y="305.9">9</text>
<text x="420.4" y="300.9">2</text>
<text x="420.4" y="305.9">1</text>
<text x="433" y="300.9">0000-752-001</text>
<text x="433" y="305.9">0000-752-001</text>
<text x="463.5" y="300.9">Sheet Plate - 60x81x6</text>
<text x="463.5" y="305.9">Sheet Plate - 60x228x6</text>
<text x="547.7" y="300.9">SS 1.4301 - AISI 304</text>
<text x="547.7" y="305.9">SS 1.4301 - AISI 304</text>
<text x="412.3" y="310.9">8</text>
<text x="420.4" y="310.9">1</text>
<text x="433" y="310.9">0000-752-000</text>
<text x="463.5" y="310.9">Square Tube - 50x50x3xL110</text>
<text x="547.7" y="310.9">SS 1.4301 - AISI 304</text>
<text x="412.3" y="315.9">7</text>
<text x="420.4" y="316">2</text>
<text x="433" y="316">0000-750-025</text>
<text x="463.5" y="316">DIN 3567 - DN250 - Pipe Clamp Form A</text>
<text x="547.7" y="316">SS 1.4301 - AISI 304</text>
<text x="412.3" y="321">6</text>
<text x="420.4" y="321">4</text>
<text x="433" y="321">0000-750-003</text>
<text x="463.5" y="321">Washer - M16 - ISO 7089 - A2</text>
<text x="559.1" y="321">SS A2</text>
<text x="412.3" y="326">5</text>
<text x="420.4" y="326.1">4</text>
<text x="433" y="326.1">0000-750-003</text>
<text x="463.5" y="326.1">Washer - M12 - ISO 7089 - A2</text>
<text x="559.1" y="326.1">SS A2</text>
<text x="412.3" y="331">4</text>
<text x="420.4" y="331.1">2</text>
<text x="433" y="331.1">0000-750-002</text>
<text x="463.5" y="331.1">Nut - M12 - ISO 4032 - A2</text>
<text x="559.1" y="331.1">SS A2</text>
<text x="412.3" y="336.1">3</text>
<text x="412.3" y="341.1">2</text>
<text x="420.4" y="336.1">2</text>
<text x="420.4" y="341.1">2</text>
<text x="433" y="336.1">0000-750-002</text>
<text x="433" y="341.1">0000-750-001</text>
<text x="463.5" y="336.1">Nut - M16 - ISO 4032 - A2</text>
<text x="463.5" y="341.2">Bolt - M12x40 - ISO4017 - A2</text>
<text x="559.1" y="336.1">SS A2</text>
<text x="559.1" y="341.2">SS A2</text>
<text x="263.9" y="346.8">7</text>
<text x="412.3" y="346.2">1</text>
<text x="420.4" y="346.2">2</text>
<text x="433" y="346.2">0000-750-001</text>
<text x="463.5" y="346.2">Bolt - M16x50 - ISO4017 - A2</text>
<text x="559.1" y="346.2">SS A2</text>
<text x="409.1" y="351.2">ITEM</text>
<text x="417.7" y="351.2">QTY</text>
<text x="431.2" y="351.2">PART NUMBER</text>
<text x="488.9" y="351.2">DESCRIPTION</text>
<text x="555.3" y="351.2">MATERIAL</text>
<text x="196" y="355.2">a3</text>
<text x="259.2" y="355.3">9</text>
<text x="196.6" y="363">a3</text>
<text x="260.9" y="366.6">9</text>
</g>
<g font-size="3.3">
<text x="539.4" y="390">1 : 5</text>
<text x="529.3" y="395.6">A2 (420x594 mm)</text>
</g>
<g font-size="2.8">
<text x="65.5" y="231.5">2x</text>
<text x="534.4" y="413.6">08-11-2016</text>
<text x="579.2" y="413.6">1 of 1</text>
</g>
<g font-size="2.7">
<text x="481.5" y="375.2">Bigadan A/S</text>
<text x="481.5" y="378.6">Vroldvej 168</text>
<text x="481.5" y="382">DK - 8660 Skanderborg</text>
<text x="481.5" y="385.4">Tel. : +45</text>
<text x="481.5" y="388.8">www.bigadan.com</text>
<text x="492.8" y="385.4">86</text>
<text x="496.2" y="385.4">57</text>
<text x="499.7" y="385.4">90</text>
<text x="503" y="385.4">90</text>
</g>
<g font-size="2.5">
<text x="410" y="364.7">kopieres eller udnyttes af uvedkom-</text>
<text x="410" y="361.7">Denne tegning må ikke overlades til,</text>
<text x="455.5" y="361.7">This drawing remains our property.</text>
<text x="455.5" y="364.7">Its use without due authority is for-</text>
<text x="500.5" y="364.7">Unbefugte Benutzung ist verboten</text>
<text x="500.5" y="361.7">Diese Zeichnung ist unser Eigentum.</text>
<text x="545.5" y="364.7">utilisation indue est interdité sous</text>
<text x="545.5" y="361.7">Ce dessin est notre propriété. Toute</text>
<text x="410" y="367.9">mende uden vor tilladelse.</text>
<text x="455.5" y="367.9">bidden, and will lead to legal action.</text>
<text x="500.5" y="367.9">und wird gerichtlich verfolgt.</text>
<text x="545.5" y="367.9">peine de poursuites légales.</text>
</g>
<g font-size="2.4">
<text x="517.1" y="413.5">Date :</text>
<text x="569.3" y="413.5">Sheet :</text>
</g>
<g font-size="2.3">
<text x="517.1" y="373.2">Drawing State</text>
<text x="517.1" y="388.8">Scale</text>
<text x="517.1" y="394.8">Size</text>
<text x="517.1" y="400.8">Dwg No</text>
<text x="581.5" y="400.8">Rev</text>
</g>
</svg>
